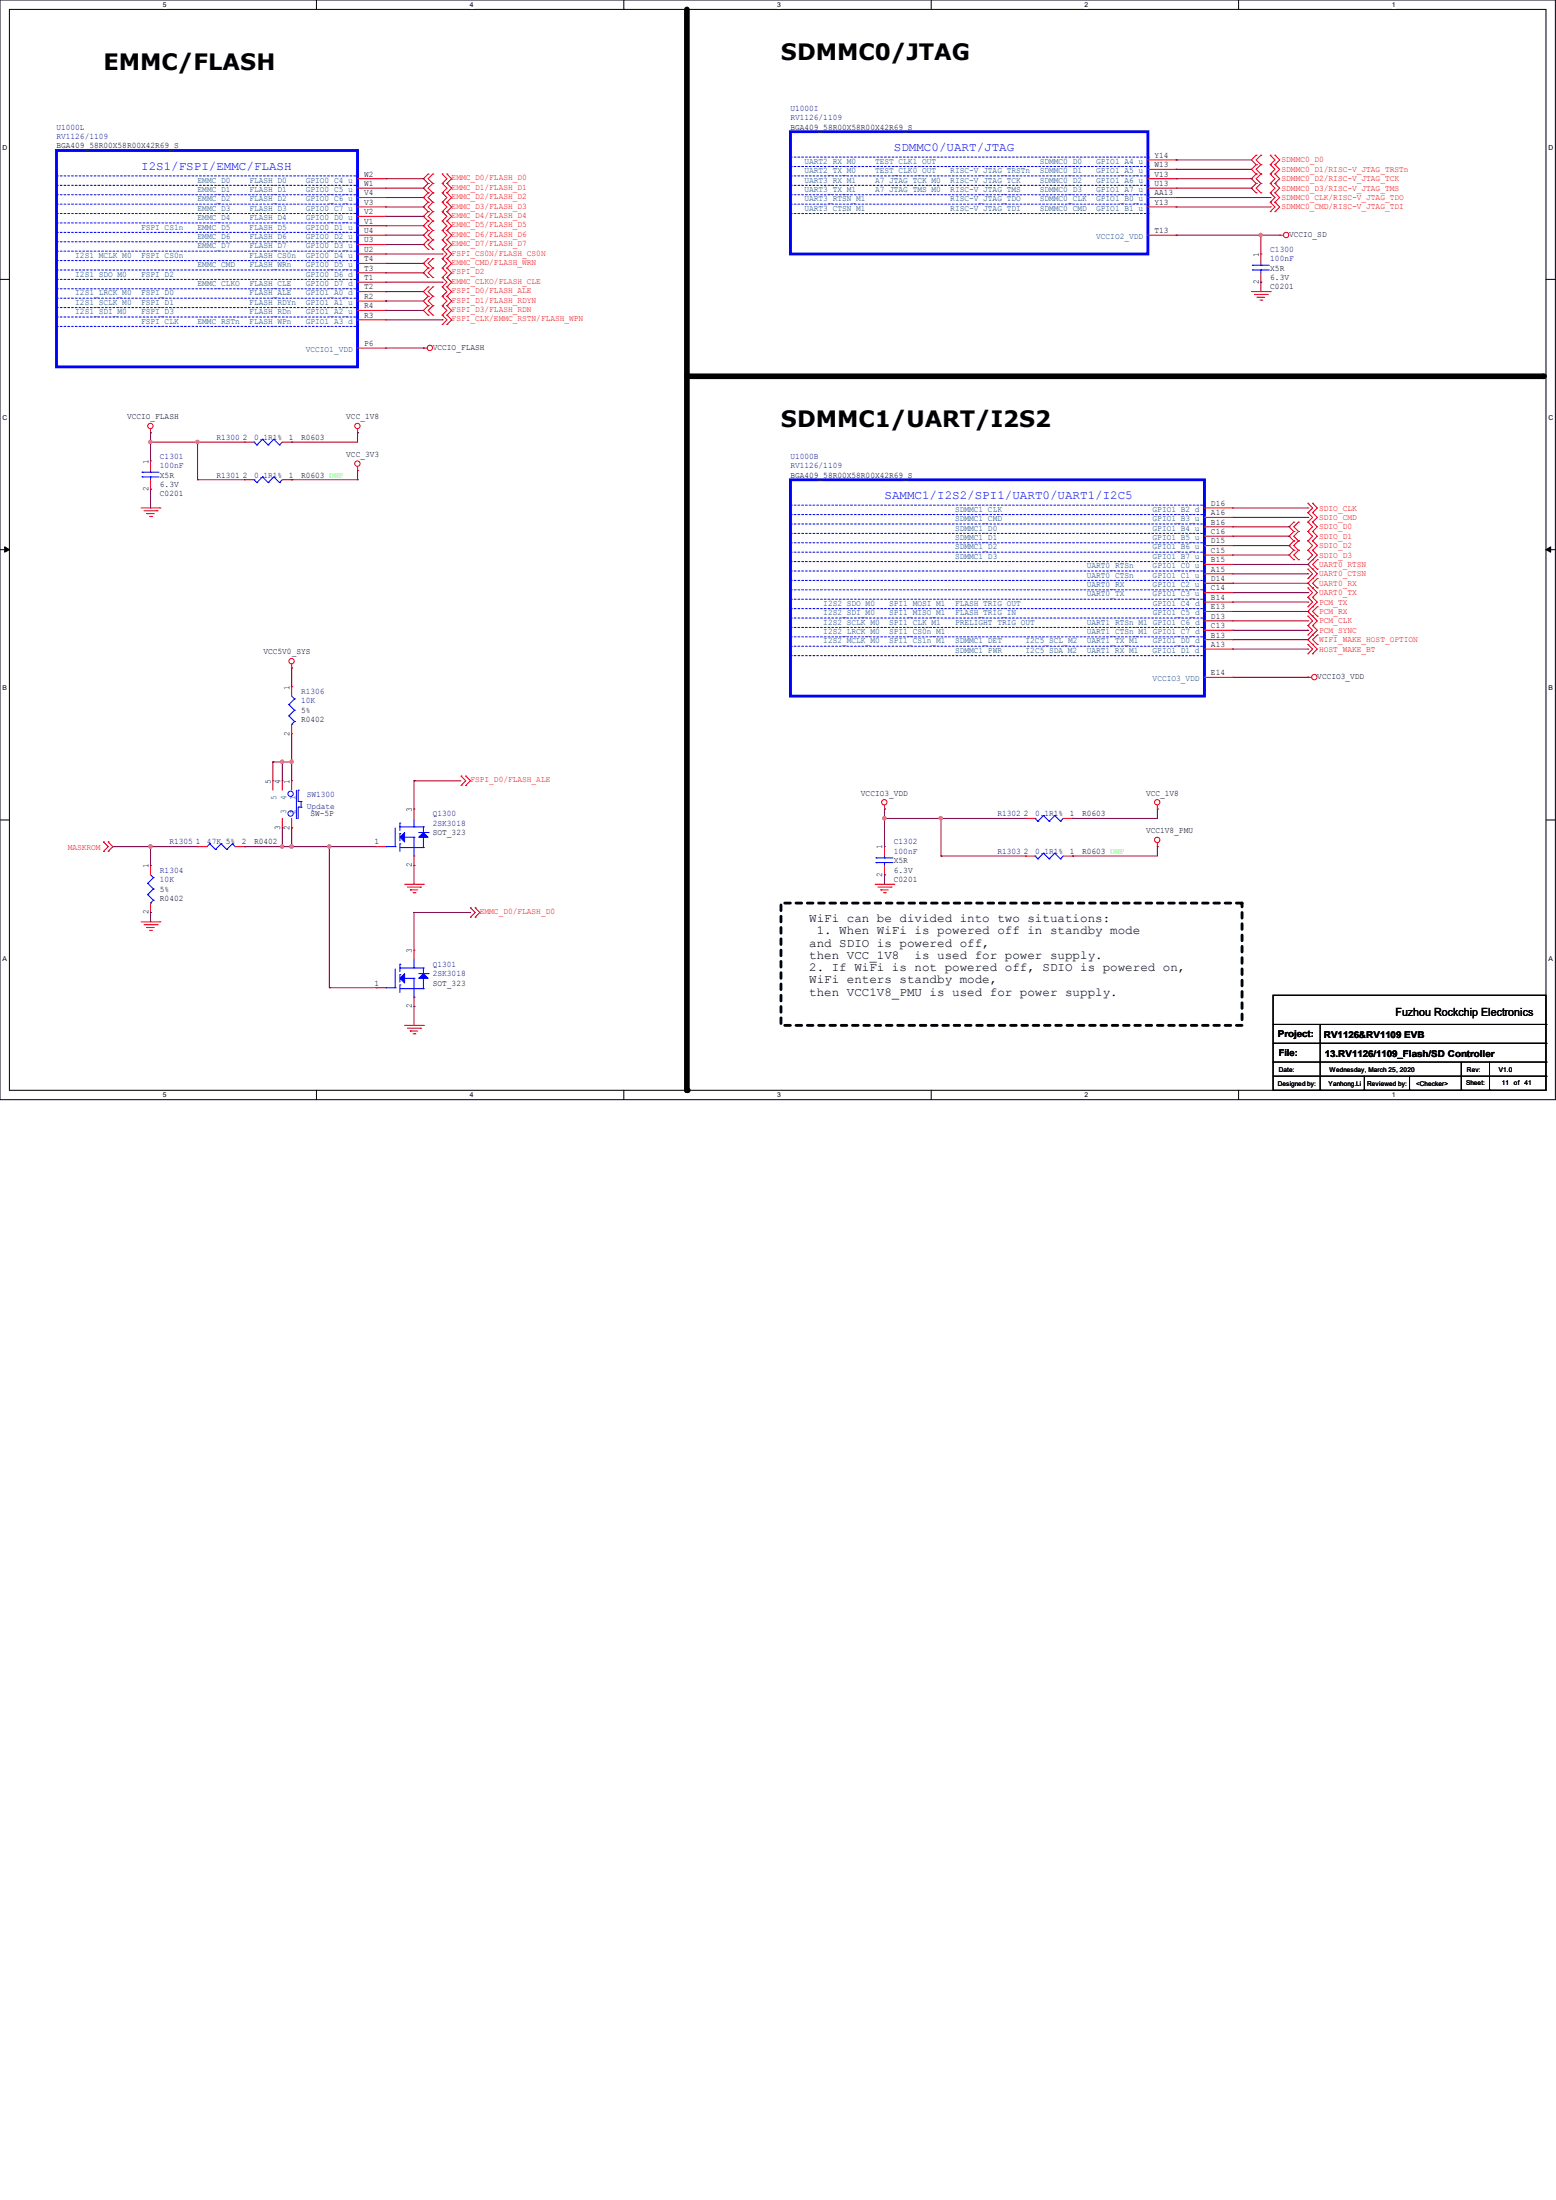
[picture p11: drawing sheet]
<svg xmlns="http://www.w3.org/2000/svg" width="210mm" height="297mm" viewBox="0 0 210 297" stroke-linecap="round" stroke-linejoin="round" font-family="sans-serif">
<path d="M0 0h209.9v148.5h-209.9zM1.3 1.3h207.4v145.9h-207.4z" fill="none" stroke="#000" stroke-width=".13"/>
<g fill="#fff">
<path d="M22 .1h.5v1h-.5z"/>
<path d="M22 147.3h.5v1h-.5z"/>
</g>
<path d="M42.7 0v1.3M42.7 147.2v1.3" fill="none" stroke="#000" stroke-width=".13"/>
<g fill="#fff">
<path d="M63.4 .1h.5v1h-.5z"/>
<path d="M63.4 147.3h.5v1h-.5z"/>
</g>
<path d="M84.2 0v1.3M84.2 147.2v1.3" fill="none" stroke="#000" stroke-width=".13"/>
<g fill="#fff">
<path d="M104.9 .1h.5v1h-.5z"/>
<path d="M104.9 147.3h.5v1h-.5z"/>
</g>
<path d="M125.7 0v1.3M125.7 147.2v1.3" fill="none" stroke="#000" stroke-width=".13"/>
<g fill="#fff">
<path d="M146.4 .1h.5v1h-.5z"/>
<path d="M146.4 147.3h.5v1h-.5z"/>
</g>
<path d="M167.2 0v1.3M167.2 147.2v1.3" fill="none" stroke="#000" stroke-width=".13"/>
<g fill="#fff">
<path d="M187.9 .1h.5v1h-.5z"/>
<path d="M187.9 147.3h.5v1h-.5z"/>
<path d="M.3 19.5h.7v1h-.7z"/>
<path d="M209 19.5h.6v1h-.6z"/>
<path d="M.3 55.9h.7v1h-.7z"/>
<path d="M209 55.9h.6v1h-.6z"/>
</g>
<path d="M0 37.7h1.3M208.7 37.7h1.2" fill="none" stroke="#000" stroke-width=".13"/>
<g fill="#fff">
<path d="M.3 92.4h.6v1h-.6z"/>
<path d="M209 92.4h.6v1h-.6z"/>
</g>
<path d="M0 74.2h1.3M208.7 74.2h1.2" fill="none" stroke="#000" stroke-width=".13"/>
<path d="M.6 73.8l.7 .4-.7 .3zM208.7 74.2l.6-.4v.7z" fill="#000" stroke="#000" stroke-width=".13"/>
<g fill="#fff">
<path d="M.3 128.9h.6v1h-.6z"/>
<path d="M209 128.9h.5v1h-.5z"/>
</g>
<g fill="none" stroke="#000" stroke-width=".13">
<path d="M0 110.7h1.3M208.7 110.7h1.2M171.8 134.4h36.9v12.8h-36.9zM171.8 138.3h36.9M178.2 138.3v8.9M208.7 138.3h.1M171.8 140.8h36.9M171.8 143.4h36.9M171.8 145.3h36.9M178.2 147.2h.1M184.1 147.2h.1M184.1 145.3v1.9"/>
<path d="M190.2 147.2h.1M190.2 145.3v1.9M197.2 147.2h.1M197.2 143.4v3.8M201 147.2h.1M201 143.4v3.8M208.7 140.8h.1M208.7 143.4h.1M208.7 145.3h.1"/>
</g>
<path d="M92.7 1.3v145.9M92.7 50.8h115.6" fill="none" stroke="#000" stroke-width=".76"/>
<g fill="#000">
<circle cx="208.3" cy="50.8" r=".38"/>
<circle cx="92.7" cy="147.2" r=".38"/>
</g>
<path d="M105.4 121.9h62.2v16.5h-62.2z" fill="none" stroke="#000" stroke-width=".38" stroke-dasharray=".8"/>
<g fill="none" stroke="#f00" stroke-width=".13">
<path d="M48.3 39.4h3.8M48.3 31.7h3.8M48.3 38.1h3.8M48.3 36.8h3.8M48.3 35.6h3.8M48.3 34.3h3.8M48.3 33h3.8M48.3 30.5h3.8M48.3 29.2h3.8M48.3 27.9h3.8M48.3 26.7h3.8M48.3 25.4h3.8"/>
<path d="M48.3 24.1h3.8M52.1 39.4h.1M52.1 38.1h.1M52.1 36.8h.1M52.1 35.6h.1M52.1 34.3h.1M52.1 33h.1M52.1 31.7h.1M52.1 30.5h.1M52.1 29.2h.1M52.1 27.9h.1M52.1 26.7h.1"/>
<path d="M52.1 25.4h.1M52.1 24.1h.1M57.8 23.5h.1M57.8 24.8h.1M57.8 26h.1M57.8 27.3h.1M57.8 28.6h.1M57.8 29.8h.1M57.8 31.1h.1M57.8 32.4h.1M57.8 33.7h.1M57.8 34.9h.1"/>
<path d="M57.8 36.2h.1M57.8 37.5h.1M57.8 38.7h.1M57.8 23.5l-.7 .6 .7 .7M57.8 27.3l-.7 .6 .7 .7M57.8 24.8l-.7 .6 .7 .6M57.8 28.6l-.7 .6 .7 .6M57.8 26l-.7 .7 .7 .6M57.8 29.8l-.7 .7 .7 .6M57.8 31.1l-.7 .6 .7 .7M57.8 32.4l-.7 .6 .7 .7M57.8 34.9l-.7 .7 .7 .6"/>
<path d="M57.8 36.2l-.7 .6 .7 .7M57.8 38.7l-.7 .7 .7 .6M58.4 24.8h.1M58.4 23.5h.1M58.4 26h.1M58.4 27.3h.1M58.4 28.6h.1M58.4 29.8h.1M58.4 31.1h.1M58.4 32.4h.1M58.4 33.7h.1M58.4 36.2h.1"/>
<path d="M58.4 34.9h.1M58.4 37.5h.1M58.4 38.7h.1M58.4 23.5l-.6 .6 .6 .7M58.4 26l-.6 .7 .6 .6M58.4 24.8l-.6 .6 .6 .6M58.4 27.3l-.6 .6 .6 .7M58.4 28.6l-.6 .6 .6 .6M58.4 29.8l-.6 .7 .6 .6M58.4 31.1l-.6 .6 .6 .7M58.4 32.4l-.6 .6 .6 .7M58.4 34.9l-.6 .7 .6 .6"/>
<path d="M58.4 36.2l-.6 .6 .6 .7M58.4 38.7l-.6 .7 .6 .6M59.7 24.8h.1M59.7 23.5h.1M59.7 26h.1M59.7 27.3h.1M59.7 28.6h.1M59.7 29.8h.1M59.7 31.1h.1M59.7 32.4h.1M59.7 33.7h.1M59.7 34.9h.1"/>
<path d="M59.7 36.2h.1M59.7 37.5h.1M59.7 38.7h.1M59.7 26l.6 .7-.6 .6M59.7 23.5l.6 .6-.6 .7M59.7 27.3l.6 .6-.6 .7M59.7 24.8l.6 .6-.6 .6M59.7 29.8l.6 .7-.6 .6M59.7 31.1l.6 .6-.6 .7M59.7 28.6l.6 .6-.6 .6M59.7 33.7l.6 .6-.6 .6M59.7 34.9l.6 .7-.6 .6"/>
<path d="M59.7 32.4l.6 .6-.6 .7M59.7 37.5l.6 .6-.6 .6M59.7 38.7l.6 .7-.6 .6M59.7 36.2l.6 .6-.6 .7M60.3 24.8h.1M60.3 23.5h.1M60.3 26h.1M60.3 27.3h.1M60.3 28.6h.1M60.3 29.8h.1M60.3 31.1h.1M60.3 32.4h.1"/>
<path d="M60.3 33.7h.1M60.3 34.9h.1M60.3 36.2h.1M60.3 37.5h.1M60.3 38.7h.1M60.3 23.5l.7 .6-.7 .7M60.3 28.6l.7 .6-.7 .6M60.3 24.8l.7 .6-.7 .6M60.3 29.8l.7 .7-.7 .6M60.3 26l.7 .7-.7 .6M60.3 27.3l.7 .6-.7 .7M60.3 32.4l.7 .6-.7 .7"/>
<path d="M60.3 33.7l.7 .6-.7 .6M60.3 31.1l.7 .6-.7 .7M60.3 36.2l.7 .6-.7 .7M60.3 38.7l.7 .7-.7 .6M60.3 34.9l.7 .7-.7 .6M60.3 37.5l.7 .6-.7 .6M154.9 31.7h3.8M154.9 27.9h3.8M154.9 26.7h3.8M154.9 25.4h3.8M154.9 24.1h3.8M154.9 21.6h3.8"/>
<path d="M154.9 22.9h3.8M158.7 21.6h.1M158.7 22.9h.1M158.7 24.1h.1M158.7 25.4h.1M158.7 26.7h.1M158.7 27.9h.1M158.7 31.7h.1M168.9 39.4h2.5M169.3 39.8h1.8M169.5 23.5h.1M169.5 24.8h.1"/>
<path d="M169.5 26h.1M169.5 21h.1M169.5 22.2h.1M169.5 22.2l-.6 .7 .6 .6M169.5 23.5l-.6 .6 .6 .7M169.5 24.8l-.6 .6 .6 .6M169.5 21l-.6 .6 .6 .6M170.2 24.8h.1M170.2 23.5h.1M170.2 26h.1M170.2 22.2h.1M170.2 21h.1"/>
<path d="M170.2 34.3h.1M170.2 38.1h.1M170.2 24.8l-.7 .6 .7 .6M170.2 23.5l-.7 .6 .7 .7M170.2 21l-.7 .6 .7 .6M170.2 22.2l-.7 .7 .7 .6M170.2 34.3v1.3M170.2 36.8v1.3M171.1 39.8h.1M171.4 39.4h.1M171.4 27.3h.1M171.4 26h.1"/>
<path d="M171.4 28.6h.1M171.4 24.8h.1M171.4 23.5h.1M171.4 22.2h.1M171.4 21h.1M171.4 26l.7 .7-.7 .6M171.4 27.3l.7 .6-.7 .7M171.4 21l.7 .6-.7 .6M171.4 23.5l.7 .6-.7 .7M171.4 22.2l.7 .7-.7 .6M171.4 24.8l.7 .6-.7 .6M172.1 27.3h.1"/>
<path d="M172.1 26h.1M172.1 28.6h.1M172.1 24.8h.1M172.1 23.5h.1M172.1 22.2h.1M172.1 21h.1M172.1 26l.6 .7-.6 .6M172.1 27.3l.6 .6-.6 .7M172.1 23.5l.6 .6-.6 .7M172.1 24.8l.6 .6-.6 .6M172.1 21l.6 .6-.6 .6M172.1 22.2l.6 .7-.6 .6"/>
<path d="M172.7 31.7h.1M172.7 31.7h.5M20.3 58.4h.1M20.3 57.9v.5M33 59.7h.1M33 59.7h1.3M38.1 59.7h1.3M39.4 59.7h.1M48.3 58.4h.1M48.3 57.9v.5M48.3 47h3.8M48.3 43.2h3.8"/>
<path d="M48.3 41.9h3.8M48.3 40.6h3.8M52.1 43.2h.1M52.1 41.9h.1M52.1 40.6h.1M52.1 47h.1M57.1 47h.1M57.1 47h.6M57.8 40h.1M57.8 41.3h.1M57.8 42.5h.1M57.8 40l-.7 .6 .7 .7"/>
<path d="M57.8 41.3l-.7 .6 .7 .6M58.4 40h.1M58.4 41.3h.1M58.4 42.5h.1M58.4 40l-.6 .6 .6 .7M58.4 41.3l-.6 .6 .6 .6M59.7 40h.1M59.7 41.3h.1M59.7 42.5h.1M59.7 43.8h.1M59.7 41.3l.6 .6-.6 .6M59.7 42.5l.6 .7-.6 .6"/>
<path d="M59.7 40l.6 .6-.6 .7M60.3 40h.1M60.3 41.3h.1M60.3 42.5h.1M60.3 43.8h.1M60.3 40l.7 .6-.7 .7M60.3 42.5l.7 .7-.7 .6M60.3 41.3l.7 .6-.7 .6M169.7 40.1h.1M169.7 40.1h1M170.1 40.5h.2M170.3 40.5h.1"/>
<path d="M19 68.6h2.6M19.4 69h1.8M19.8 69.3h.1M19.8 69.3h1M20.2 69.7h.2M20.3 62.2h.1M20.3 66h.1M20.3 62.2v1.3M20.3 64.8v1.2M20.4 69.7h.1M21.2 69h.1M21.6 68.6h.1"/>
<path d="M33 64.8h.1M33 64.8h1.3M38.1 64.8h1.3M39.4 64.8h.1M48.3 63.5h.1M48.3 63v.5M162.6 68.6h3.8M162.6 78.7h3.8M162.6 77.5h3.8M162.6 76.2h3.8M162.6 74.9h3.8M162.6 73.7h3.8"/>
<path d="M162.6 72.4h3.8M162.6 71.1h3.8M162.6 69.8h3.8M166.4 78.7h.1M166.4 77.5h.1M166.4 76.2h.1M166.4 74.9h.1M166.4 73.7h.1M166.4 72.4h.1M166.4 71.1h.1M166.4 69.8h.1M166.4 68.6h.1"/>
<path d="M174.6 74.3h.1M174.6 75.6h.1M174.6 73h.1M174.6 71.8h.1M174.6 70.5h.1M174.6 74.3l-.6 .6 .6 .7M174.6 73l-.6 .7 .6 .6M174.6 71.8l-.6 .6 .6 .6M174.6 70.5l-.6 .6 .6 .7M175.3 75.6h.1M175.3 74.3h.1M175.3 73h.1"/>
<path d="M175.3 71.8h.1M175.3 70.5h.1M175.3 74.3l-.7 .6 .7 .7M175.3 71.8l-.7 .6 .7 .6M175.3 73l-.7 .7 .7 .6M175.3 70.5l-.7 .6 .7 .7M176.5 75.6h.1M176.5 74.3h.1M176.5 73h.1M176.5 71.8h.1M176.5 70.5h.1M176.5 69.2h.1"/>
<path d="M176.5 67.9h.1M176.5 79.4h.1M176.5 78.1h.1M176.5 76.8h.1M176.5 76.8l.7 .7-.7 .6M176.5 71.8l.7 .6-.7 .6M176.5 74.3l.7 .6-.7 .7M176.5 70.5l.7 .6-.7 .7M176.5 73l.7 .7-.7 .6M176.5 69.2l.7 .6-.7 .7M176.5 67.9l.7 .7-.7 .6M176.5 79.4l.7 .6-.7 .6"/>
<path d="M177.2 75.6h.1M177.2 74.3h.1M177.2 73h.1M177.2 71.8h.1M177.2 70.5h.1M177.2 69.2h.1M177.2 67.9h.1M177.2 79.4h.1M177.2 78.1h.1M177.2 76.8h.1M177.2 70.5l.6 .6-.6 .7M177.2 74.3l.6 .6-1.3 1.3 1.3 1.3-1.3 1.2 1.3 1.3-.6 .6"/>
<path d="M177.2 69.2l.6 .6-.6 .7M177.2 73l.6 .7-.6 .6M177.2 71.8l.6 .6-.6 .6M177.2 67.9l.6 .7-.6 .6M177.8 79.4h.1M177.8 78.1h.1M177.8 76.8h.1M177.8 75.6h.1M177.8 78.1l-.6 .6 .6 .7M177.8 75.6l-.6 .6 .6 .6M39.4 90.2h.1M39.4 92.7h.1"/>
<path d="M39.4 99.1h.1M39.4 89.7v.5M39.4 92.7v1.3M39.4 97.8v1.3M162.6 91.4h3.8M162.6 87.6h3.8M162.6 86.4h3.8M162.6 85.1h3.8M162.6 83.8h3.8M162.6 82.5h3.8M162.6 81.3h3.8M162.6 80h3.8"/>
<path d="M166.4 87.6h.1M166.4 86.4h.1M166.4 85.1h.1M166.4 83.8h.1M166.4 82.5h.1M166.4 81.3h.1M166.4 80h.1M166.4 91.4h.1M176.5 91.4h.1M176.5 80.6h.1M176.5 88.3h.1M176.5 87h.1"/>
<path d="M176.5 85.7h.1M176.5 84.5h.1M176.5 81.9h.1M176.5 83.2h.1M176.5 91.4h.5M176.5 87l.7 .6-.7 .7M176.5 84.5l.7 .6-.7 .6M176.5 80.6l.7 .7-.7 .6M176.5 83.2l.7 .6-.7 .7M177.2 80.6h.1M177.2 88.3h.1M177.2 87h.1"/>
<path d="M177.2 85.7h.1M177.2 84.5h.1M177.2 81.9h.1M177.2 83.2h.1M177.2 84.5l.6 .6-1.3 1.3 1.3 1.2-.6 .7M177.2 80.6l.6 .7-1.3 1.2 1.3 1.3-.6 .7M177.8 87h.1M177.8 85.7h.1M177.8 83.2h.1M177.8 81.9h.1M177.8 85.7l-.6 .7 .6 .6M177.8 81.9l-.6 .6 .6 .7"/>
<path d="M14 114.9h.1M14 113.7h.1M14 113.7l.6 .6-.6 .6M14.6 113.7h.1M14.6 114.9h.1M14.6 113.7l.6 .6-.6 .6M20.3 116.8h.1M20.3 116.8v1.3M26.7 114.3h.1M26.7 114.3h1.2M31.7 114.3h1.3M33 114.3h.1"/>
<path d="M36.8 105.4h.1M36.8 105.4v1.3M38.1 105.4h.1M38.1 111.8h.1M38.1 105.4v1.3M38.1 110.5v1.3M39.4 105.4h.1M39.4 111.8h.1M39.4 105.4v1.3M39.4 110.5v1.3M50.8 114.3h.1M50.8 114.3h1.3"/>
<path d="M54.6 119.4h2.5M55 119.8h1.8M55.9 109.2h.1M55.9 116.8h.1M55.9 109.2v1.3M55.9 115.6v1.2M56.8 119.8h.1M57.1 119.4h.1M62.2 106h.1M62.2 104.8h.1M62.2 104.8l.7 .6-.7 .6M62.9 106h.1"/>
<path d="M62.9 104.8h.1M62.9 104.8l.6 .6-.6 .6M118.1 119.4h2.5M118.5 119.8h1.8M119.4 109.2h.1M119.4 114.3h.1M119.4 118.1h.1M119.4 108.7v.5M119.4 114.3v1.3M119.4 116.8v1.3M120.3 119.8h.1M120.6 119.4h.1"/>
<path d="M138.4 115.6h.1M138.4 110.5h.1M138.4 115.6h1.3M138.4 110.5h1.3M143.5 115.6h1.3M143.5 110.5h1.3M144.8 115.6h.1M144.8 110.5h.1M156.2 114.3h.1M156.2 109.2h.1M156.2 108.7v.5M156.2 113.8v.5"/>
<path d="M19 124.5h2.6M19.4 124.8h1.8M19.8 125.2h.1M19.8 125.2h1M20.2 125.6h.2M20.3 123.2h.1M20.3 121.9v1.3M20.4 125.6h.1M21.2 124.8h.1M21.6 124.5h.1M50.8 133.3h.1M50.8 133.3h1.3"/>
<path d="M54.6 138.4h2.5M55 138.8h1.8M55.4 120.1h.1M55.4 139.2h.1M55.4 120.1h1M55.4 139.2h1M55.8 120.5h.2M55.8 139.6h.2M55.9 128.3h.1M55.9 135.9h.1M55.9 128.3v1.2M55.9 134.6v1.3"/>
<path d="M56 120.5h.1M56 139.6h.1M56.8 138.8h.1M57.1 138.4h.1M63.5 123.8h.1M63.5 122.6h.1M63.5 122.6l.6 .6-.6 .6M64.1 123.8h.1M64.1 122.6h.1M64.1 122.6l.7 .6-.7 .6M118.9 120.1h.1M118.9 120.1h1"/>
<path d="M119.3 120.5h.2M119.5 120.5h.1"/>
<circle cx="173.6" cy="31.7" r=".36"/>
<circle cx="20.3" cy="57.5" r=".36"/>
<circle cx="48.2" cy="57.5" r=".36"/>
<circle cx="58" cy="47" r=".36"/>
<circle cx="48.2" cy="62.6" r=".36"/>
<circle cx="39.3" cy="89.3" r=".36"/>
<circle cx="177.4" cy="91.4" r=".36"/>
<circle cx="119.4" cy="108.3" r=".36"/>
<circle cx="156.2" cy="113.4" r=".36"/>
<circle cx="156.2" cy="108.3" r=".36"/>
</g>
<g fill="none" stroke="#00f" stroke-width=".13">
<path d="M169 36.4h.1M169 35.8h.1M169 36.4h2.3M169 35.8h2.3M170.2 35.8h.1M170.2 36.4h.1M170.2 35.6v.2M170.2 36.4v.4M34.3 59.7h.1M34.3 59.7l.4 .4M35.4 59.3h.1M35.4 59.3l.8 .8"/>
<path d="M35.4 59.3l-.7 .8M37 59.3h.1M37 59.3l.7 .8M37 59.3l-.8 .8M38.1 59.7l-.4 .4M19.2 64.4h.1M19.2 63.8h.1M19.2 64.4h2.3M19.2 63.8h2.3M20.3 63.8h.1M20.3 64.4h.1M20.3 63.5v.3"/>
<path d="M20.3 64.4v.4M34.3 64.8h.1M34.3 64.8l.4 .4M34.7 60.1h.1M34.7 65.2h.1M35.4 64.4h.1M35.4 64.4l.8 .8M35.4 64.4l-.7 .8M36.2 60.1h.1M36.2 65.2h.1M37 64.4h.1M37 64.4l.7 .8"/>
<path d="M37 64.4l-.8 .8M37.7 60.1h.1M37.7 65.2h.1M38.1 64.8l-.4 .4M39 95.1h.1M39 96.6h.1M39 95.1l.8 .8M39 96.6l.8 .8M39.4 97.8h.1M39.4 94l.4 .4M39.8 94.4h.1M39.8 95.9h.1"/>
<path d="M39.8 97.4h.1M39.8 94.4l-.8 .7M39.8 95.9l-.8 .7M39.8 97.4l-.4 .4M19.9 119.3h.1M19.9 119.3l.8 .7M20.3 118.1l.4 .4M20.7 118.5h.1M20.7 118.5l-.8 .8M28.3 113.9h.1M28.3 113.9l-.4 .4M28.3 113.9l.8 .8"/>
<path d="M29.1 114.7h.1M29.8 113.9h.1M29.8 113.9l-.7 .8M29.8 113.9l.8 .8M30.6 114.7h.1M31.4 113.9h.1M31.4 113.9l-.8 .8M31.4 113.9l.3 .4M31.7 114.3h.1M40 110.5h.1M40 106.7v3.8M40.3 108.2h.1"/>
<path d="M40.3 106.7h.1M40.3 109h.1M40.3 109h.3M40.3 108.2h.3M40.3 106.7v1.5M40.3 109v1.5M40.6 109h.1M40.6 108.2h.1M40.6 108.2v.8M52.1 114.3h.1M52.1 114.3h1.2M53.3 114.3h.1"/>
<path d="M53.3 111.8v2.5M54 113.9h.1M54 112.5h.1M54 111.1h.1M54 111.6h.1M54 111.1v1M54 112.5v1M54 113.9v1M54 114.4h3.1M54 111.6h3.1M54.6 113h1.3M55.9 111.6h.1"/>
<path d="M55.9 113h.1M55.9 115.6h.1M55.9 110.5v1.1M55.9 113v2.6M56.5 112.4h1.3M57.1 114.4h.1M57.1 113h.1M57.1 111.6h.1M57.1 111.6v.8M57.1 113v1.4M57.8 112.4h.1M118.2 116.5h.1"/>
<path d="M118.2 115.8h.1M118.2 116.5h2.3M118.2 115.8h2.3M119.4 115.8h.1M119.4 116.5h.1M119.4 115.6v.2M119.4 116.5v.3M139.7 115.6h.1M139.7 110.5h.1M139.7 115.6l.4 .4M139.7 110.5l.4 .4M140.1 116h.1"/>
<path d="M140.1 110.9h.1M140.8 115.2h.1M140.8 110.1h.1M140.8 115.2l.8 .8M140.8 115.2l-.7 .8M140.8 110.1l.8 .8M140.8 110.1l-.7 .8M141.6 116h.1M141.6 110.9h.1M142.4 115.2h.1M142.4 110.1h.1M142.4 115.2l.7 .8"/>
<path d="M142.4 115.2l-.8 .8M142.4 110.1l.7 .8M142.4 110.1l-.8 .8M143.1 116h.1M143.1 110.9h.1M143.5 115.6l-.4 .4M143.5 110.5l-.4 .4M19.9 120.8h.1M19.9 120.8l.8 .7M20.3 121.9h.1M20.7 120h.1M20.7 121.5h.1"/>
<path d="M20.7 120l-.8 .8M20.7 121.5l-.4 .4M52.1 133.3h.1M52.1 133.3h1.2M53.3 133.3h.1M53.3 130.8v2.5M54 133h.1M54 131.6h.1M54 130.2h.1M54 130.7h.1M54 130.2v1M54 131.6v1"/>
<path d="M54 133v1M54 133.5h3.1M54 130.7h3.1M54.6 132.1h1.3M55.9 130.7h.1M55.9 132.1h.1M55.9 134.6h.1M55.9 129.5v1.2M55.9 132.1v2.5M56.5 131.4h1.3M57.1 133.5h.1M57.1 132.1h.1"/>
<path d="M57.1 130.7h.1M57.1 130.7v.7M57.1 132.1v1.4M57.8 131.4h.1"/>
<circle cx="39.2" cy="107.2" r=".36"/>
<circle cx="39.2" cy="109.8" r=".36"/>
</g>
<path d="M106.7 17.8h48.2v16.5h-48.2zM7.6 20.3h40.7v29.2h-40.7zM106.7 64.8h55.9v29.2h-55.9z" fill="none" stroke="#00f" stroke-width=".38"/>
<g fill="none" stroke="#00f" stroke-width=".13" stroke-dasharray=".3">
<path d="M7.6 30.1h40.7M7.6 31.4h40.7M7.6 32.6h40.7M7.6 33.9h40.7M7.6 35.2h40.7M7.6 36.4h40.7M7.6 37.7h40.7M7.6 39h40.7M7.6 23.7h40.7M7.6 25h40.7M7.6 26.3h40.7M7.6 27.6h40.7"/>
<path d="M7.6 28.8h40.7M48.3 30.1h.1M48.3 31.4h.1M48.3 32.6h.1M48.3 33.9h.1M48.3 35.2h.1M48.3 36.4h.1M48.3 37.7h.1M48.3 39h.1M48.3 23.7h.1M48.3 25h.1M48.3 26.3h.1"/>
<path d="M48.3 27.6h.1M48.3 28.8h.1M106.7 28.8h48.2M106.7 27.6h48.2M106.7 26.3h48.2M106.7 25h48.2M106.7 23.7h48.2M106.7 22.5h48.2M106.7 21.2h48.2M154.9 28.8h.1M154.9 27.6h.1M154.9 26.3h.1"/>
<path d="M154.9 25h.1M154.9 23.7h.1M154.9 22.5h.1M154.9 21.2h.1M7.6 40.3h40.7M7.6 41.5h40.7M7.6 42.8h40.7M7.6 44.1h40.7M48.3 40.3h.1M48.3 41.5h.1M48.3 42.8h.1M48.3 44.1h.1"/>
<path d="M106.7 68.2h55.9M106.7 69.5h55.9M106.7 70.7h55.9M106.7 72h55.9M106.7 73.3h55.9M106.7 74.5h55.9M106.7 75.8h55.9M106.7 77.1h55.9M106.7 78.4h55.9M106.7 79.6h55.9M162.6 68.2h.1M162.6 69.5h.1"/>
<path d="M162.6 70.7h.1M162.6 72h.1M162.6 73.3h.1M162.6 74.5h.1M162.6 75.8h.1M162.6 77.1h.1M162.6 78.4h.1M162.6 79.6h.1M106.7 80.9h55.9M106.7 82.2h55.9M106.7 83.4h55.9M106.7 84.7h55.9"/>
<path d="M106.7 86h55.9M106.7 87.2h55.9M106.7 88.5h55.9M162.6 80.9h.1M162.6 82.2h.1M162.6 83.4h.1M162.6 84.7h.1M162.6 86h.1M162.6 87.2h.1M162.6 88.5h.1"/>
</g>
<g fill="#00f" stroke="#00f" stroke-width=".13">
<path d="M54.6 112.4v1.3l-.6-.7z"/>
<path d="M57.1 112.4l.7 .6h-1.3z"/>
<path d="M54.6 131.4v1.3l-.6-.6z"/>
<path d="M57.1 131.4l.7 .7h-1.3z"/>
</g>
<g fill="none" stroke="#800040" stroke-width=".13">
<path d="M52.1 39.4h.1M52.1 24.1h5M52.1 25.4h5M52.1 26.7h5M52.1 27.9h5M52.1 29.2h5M52.1 30.5h5M52.1 31.7h5M52.1 33h5M52.1 34.3h7.6M52.1 35.6h5M52.1 36.8h5"/>
<path d="M52.1 38.1h7.6M52.1 39.4h5M57.1 24.1h.1M57.1 25.4h.1M57.1 26.7h.1M57.1 27.9h.1M57.1 29.2h.1M57.1 30.5h.1M57.1 31.7h.1M57.1 33h.1M57.1 35.6h.1M57.1 36.8h.1"/>
<path d="M59.7 34.3h.1M59.7 38.1h.1M158.7 21.6h.1M158.7 22.9h.1M158.7 31.7h.1M158.7 24.1h10.2M158.7 25.4h10.2M158.7 26.7h12.7M158.7 27.9h12.7M158.7 31.7h14M158.7 21.6h10.2M158.7 22.9h10.2"/>
<path d="M168.9 24.1h.1M168.9 25.4h.1M170.2 31.7h.1M170.2 38.1h.1M170.2 31.7v2.6M170.2 38.1v1.3M171.4 27.9h.1M171.4 26.7h.1M20.3 59.7h.1M20.3 58.4h.1M20.3 58.4v3.8M20.3 59.7h12.7"/>
<path d="M26.7 59.7h.1M26.7 59.7v5.1M39.4 59.7h.1M48.3 58.4h.1M48.3 58.4v1.3h-8.9M52.1 40.6h.1M52.1 41.9h.1M52.1 47h5M52.1 40.6h5M52.1 41.9h5M52.1 43.2h7.6M57.1 47h.1"/>
<path d="M59.7 43.2h.1M20.3 66h.1M20.3 66v2.6M26.7 64.8h.1M26.7 64.8h6.3M39.4 64.8h.1M39.4 64.8h8.9M48.3 64.8h.1M48.3 63.5v1.3M166.4 73.7h7.6M166.4 74.9h7.6M166.4 68.6h10.1"/>
<path d="M166.4 69.8h10.1M166.4 71.1h7.6M166.4 72.4h7.6M166.4 78.7h10.1M166.4 76.2h10.1M166.4 77.5h10.1M174 73.7h.1M174 74.9h.1M174 71.1h.1M174 72.4h.1M176.5 68.6h.1M176.5 69.8h.1"/>
<path d="M176.5 78.7h.1M176.5 76.2h.1M176.5 77.5h.1M39.4 90.2h.1M39.4 90.2v2.5M39.4 99.1v6.3M166.4 80h10.1M166.4 86.4h10.1M166.4 85.1h10.1M166.4 82.5h10.1M166.4 83.8h10.1M166.4 81.3h10.1"/>
<path d="M166.4 87.6h10.1M166.4 91.4h10.1M176.5 80h.1M176.5 86.4h.1M176.5 85.1h.1M176.5 82.5h.1M176.5 83.8h.1M176.5 81.3h.1M176.5 87.6h.1M176.5 91.4h.1M15.2 114.3h.1M15.2 114.3h11.5"/>
<path d="M20.3 114.3h.1M20.3 114.3v2.5M33 114.3h.1M33 114.3h17.8M36.8 102.9h.1M36.8 102.9h2.6M36.8 102.9v2.5M38.1 111.8h.1M38.1 102.9h.1M38.1 114.3h.1M38.1 102.9v2.5M38.1 111.8v2.5"/>
<path d="M39.4 111.8h.1M39.4 102.9h.1M39.4 114.3h.1M39.4 111.8v2.5M44.4 114.3h.1M44.4 114.3v19M55.9 116.8h.1M55.9 105.4h.1M55.9 105.4v3.8M55.9 116.8v2.6M55.9 105.4h6.3M119.4 110.5h.1"/>
<path d="M119.4 118.1h.1M119.4 109.2h.1M119.4 110.5h19M119.4 109.2v5.1M119.4 118.1v1.3M127 115.6h.1M127 110.5h.1M127 115.6h11.4M127 110.5v5.1M144.8 115.6h.1M144.8 110.5h.1M156.2 109.2h.1"/>
<path d="M156.2 114.3h.1M156.2 114.3v1.3h-11.4M156.2 109.2v1.3h-11.4M20.3 123.2h.1M20.3 123.2v1.3M44.4 133.3h.1M44.4 133.3h6.4M55.9 123.2h.1M55.9 135.9h.1M55.9 123.2h7.6M55.9 123.2v5.1M55.9 135.9v2.5"/>
</g>
<g fill="#f0f" stroke="#f0f" stroke-width=".13">
<circle cx="20.3" cy="59.7" r=".23"/>
<circle cx="26.6" cy="59.7" r=".23"/>
<circle cx="119.4" cy="110.5" r=".23"/>
<circle cx="38.1" cy="114.3" r=".23"/>
<circle cx="39.3" cy="114.3" r=".23"/>
<circle cx="38.1" cy="102.8" r=".23"/>
<circle cx="39.3" cy="102.8" r=".23"/>
<circle cx="44.4" cy="114.3" r=".23"/>
<circle cx="20.3" cy="114.3" r=".23"/>
<circle cx="127" cy="110.5" r=".23"/>
<circle cx="170.2" cy="31.7" r=".23"/>
</g>
<g font-size="3">
<text x="14" y="9.4">EMMC/FLASH</text>
<text x="105.4" y="8.1">SDMMC0/JTAG</text>
<text x="105.4" y="57.7">SDMMC1/UART/I2S2</text>
</g>
<g font-size="1.7" fill="#00f">
<text x="19.1" y="22.9">I2S1/FSPI/EMMC/FLASH</text>
<text x="120.6" y="20.4">SDMMC0/UART/JTAG</text>
<text x="119.4" y="67.4">SAMMC1/I2S2/SPI1/UART0/UART1/I2C5</text>
</g>
<g font-size="1.7">
<text x="109.2" y="124.5">WiFi can be divided into two situations:</text>
<text x="109.2" y="127.8">and SDIO is powered off,</text>
<text x="109.2" y="129.5">then VCC_1V8</text>
<text x="109.2" y="131.1">2. If WiFi is not powered off, SDIO is powered on,</text>
<text x="110.2" y="126.2">1. When WiFi is powered off in standby mode</text>
<text x="123.4" y="129.5">is used for power supply.</text>
<text x="109.2" y="132.8">WiFi enters standby mode,</text>
<text x="109.2" y="134.4">then VCC1V8_PMU is used for power supply.</text>
</g>
<text font-size="1.5" x="188.3" y="137.2">Fuzhou Rockchip Electronics</text>
<g font-size="1.3">
<text x="172.5" y="140">Project:</text>
<text x="172.6" y="142.5">File:</text>
<text x="178.7" y="140.1">RV1126&amp;RV1109 EVB</text>
<text x="178.8" y="142.7">13.RV1126/1109_Flash/SD Controller</text>
</g>
<g font-size="1.1" fill="#000080">
<text x="7.6" y="17.5">U1000L</text>
<text x="106.7" y="14.9">U1000I</text>
<text x="106.7" y="16.2">RV1126/1109</text>
<text x="7.6" y="18.8">RV1126/1109</text>
<text x="171.4" y="34">C1300</text>
<text x="171.4" y="35.3">100nF</text>
<text x="29.2" y="59.4">R1300</text>
<text x="34.3" y="59.4">0.1R1%</text>
<text x="21.6" y="61.9">C1301</text>
<text x="21.6" y="63.2">100nF</text>
<text x="29.2" y="64.5">R1301</text>
<text x="34.3" y="64.5">0.1R1%</text>
<text x="106.7" y="61.9">U1000B</text>
<text x="106.7" y="63.2">RV1126/1109</text>
<text x="40.6" y="93.7">R1306</text>
<text x="40.6" y="95">10K</text>
<text x="41.4" y="107.7">SW1300</text>
<text x="41.4" y="109.2">Update</text>
<text x="58.4" y="110.2">Q1300</text>
<text x="58.4" y="111.5">2SK3018</text>
<text x="134.6" y="110.2">R1302</text>
<text x="139.7" y="110.2">0.1R1%</text>
<text x="21.6" y="117.8">R1304</text>
<text x="21.6" y="119.1">10K</text>
<text x="22.9" y="114">R1305</text>
<text x="27.9" y="114">47K 5%</text>
<text x="120.6" y="114">C1302</text>
<text x="120.6" y="115.3">100nF</text>
<text x="134.6" y="115.3">R1303</text>
<text x="139.7" y="115.3">0.1R1%</text>
<text x="58.4" y="130.5">Q1301</text>
<text x="58.4" y="131.8">2SK3018</text>
</g>
<g font-size="1.1">
<text x="106.7" y="17.5">BGA409_58R00X58R00X42R69_S</text>
<text x="7.6" y="20">BGA409_58R00X58R00X42R69_S</text>
<text x="49.1" y="23.8">W2</text>
<text x="155.8" y="21.3">Y14</text>
<text x="155.8" y="22.6">W13</text>
<text x="155.8" y="23.8">V13</text>
<text x="49.1" y="28.9">V2</text>
<text x="49.1" y="27.6">V3</text>
<text x="49.1" y="26.4">V4</text>
<text x="49.1" y="25.1">W1</text>
<text x="155.8" y="25.1">U13</text>
<text x="155.8" y="26.4">AA13</text>
<text x="155.8" y="27.6">Y13</text>
<text x="49.1" y="35.3">T4</text>
<text x="49.1" y="34">U2</text>
<text x="49.1" y="32.7">U3</text>
<text x="49.1" y="31.5">U4</text>
<text x="49.1" y="30.2">V1</text>
<text x="155.8" y="31.5">T13</text>
<text x="169.9" y="34.7" transform="rotate(-90 169.9 34.7)">1</text>
<text x="174" y="32">VCCIO_SD</text>
<text x="49.1" y="41.6">R4</text>
<text x="49.1" y="40.3">R2</text>
<text x="49.1" y="39.1">T2</text>
<text x="49.1" y="37.8">T1</text>
<text x="49.1" y="36.5">T3</text>
<text x="169.9" y="38.4" transform="rotate(-90 169.9 38.4)">2</text>
<text x="171.4" y="39.1">C0201</text>
<text x="171.4" y="36.5">X5R</text>
<text x="171.4" y="37.8">6.3V</text>
<text x="49.1" y="42.9">R3</text>
<text x="49.1" y="46.7">P6</text>
<text x="58.4" y="47.2">VCCIO_FLASH</text>
<text x="17.1" y="56.6">VCCIO_FLASH</text>
<text x="32.8" y="59.4">2</text>
<text x="39" y="59.4">1</text>
<text x="40.6" y="59.4">R0603</text>
<text x="46.7" y="56.6">VCC_1V8</text>
<text x="20" y="62.6" transform="rotate(-90 20 62.6)">1</text>
<text x="21.6" y="64.5">X5R</text>
<text x="21.6" y="65.7">6.3V</text>
<text x="32.8" y="64.5">2</text>
<text x="39" y="64.5">1</text>
<text x="40.6" y="64.5">R0603 DNP</text>
<text x="46.7" y="61.7">VCC_3V3</text>
<text x="106.7" y="64.5">BGA409_58R00X58R00X42R69_S</text>
<text x="20" y="66.3" transform="rotate(-90 20 66.3)">2</text>
<text x="21.6" y="67">C0201</text>
<text x="163.4" y="70.8">B16</text>
<text x="163.4" y="69.6">A16</text>
<text x="163.4" y="68.3">D16</text>
<text x="163.4" y="77.2">A15</text>
<text x="163.4" y="75.9">B15</text>
<text x="163.4" y="74.6">C15</text>
<text x="163.4" y="73.4">D15</text>
<text x="163.4" y="72.1">C16</text>
<text x="163.4" y="83.5">D13</text>
<text x="163.4" y="82.3">E13</text>
<text x="163.4" y="81">B14</text>
<text x="163.4" y="79.7">C14</text>
<text x="163.4" y="78.4">D14</text>
<text x="35.6" y="88.4">VCC5V0_SYS</text>
<text x="163.4" y="87.3">A13</text>
<text x="163.4" y="86.1">B13</text>
<text x="163.4" y="84.8">C13</text>
<text x="39.1" y="93.1" transform="rotate(-90 39.1 93.1)">1</text>
<text x="163.4" y="91.1">E14</text>
<text x="177.8" y="91.7">VCCIO3_VDD</text>
<text x="39.1" y="99.3" transform="rotate(-90 39.1 99.3)">2</text>
<text x="40.6" y="97.5">R0402</text>
<text x="40.6" y="96.2">5%</text>
<text x="36.5" y="105.8" transform="rotate(-90 36.5 105.8)">5</text>
<text x="37.8" y="105.8" transform="rotate(-90 37.8 105.8)">4</text>
<text x="39.1" y="105.8" transform="rotate(-90 39.1 105.8)">1</text>
<text x="116.2" y="107.4">VCCIO3_VDD</text>
<text x="154.7" y="107.4">VCC_1V8</text>
<text x="37.8" y="112" transform="rotate(-90 37.8 112)">3</text>
<text x="39.1" y="112" transform="rotate(-90 39.1 112)">2</text>
<text x="41.9" y="110.2">SW-5P</text>
<text x="55.6" y="109.6" transform="rotate(-90 55.6 109.6)">3</text>
<text x="58.4" y="112.7">SOT_323</text>
<text x="138.2" y="110.2">2</text>
<text x="144.4" y="110.2">1</text>
<text x="146" y="110.2">R0603</text>
<text x="154.7" y="112.5">VCC1V8_PMU</text>
<text x="20" y="117.2" transform="rotate(-90 20 117.2)">1</text>
<text x="26.4" y="114">1</text>
<text x="32.6" y="114">2</text>
<text x="34.3" y="114">R0402</text>
<text x="50.5" y="114">1</text>
<text x="55.6" y="117.1" transform="rotate(-90 55.6 117.1)">2</text>
<text x="119.1" y="118.4" transform="rotate(-90 119.1 118.4)">2</text>
<text x="119.1" y="114.7" transform="rotate(-90 119.1 114.7)">1</text>
<text x="120.6" y="119.1">C0201</text>
<text x="120.6" y="116.5">X5R</text>
<text x="120.6" y="117.8">6.3V</text>
<text x="138.2" y="115.3">2</text>
<text x="144.4" y="115.3">1</text>
<text x="146" y="115.3">R0603 DNP</text>
<text x="20" y="123.4" transform="rotate(-90 20 123.4)">2</text>
<text x="21.6" y="121.6">R0402</text>
<text x="21.6" y="120.4">5%</text>
<text x="55.6" y="128.7" transform="rotate(-90 55.6 128.7)">3</text>
<text x="50.5" y="133.1">1</text>
<text x="55.6" y="136.1" transform="rotate(-90 55.6 136.1)">2</text>
<text x="58.4" y="133.1">SOT_323</text>
</g>
<g font-size="1.1" fill="#004080">
<text x="108.6" y="22.1">UART2_RX_M0</text>
<text x="108.6" y="23.4">UART2_TX_M0</text>
<text x="118.1" y="22.1">TEST_CLK1_OUT</text>
<text x="118.1" y="23.4">TEST_CLK0_OUT</text>
<text x="128.3" y="23.4">RISC-V_JTAG_TRSTn</text>
<text x="140.3" y="22.1">SDMMC0_D0</text>
<text x="140.3" y="23.4">SDMMC0_D1</text>
<text x="148" y="22.1">GPIO1_A4_u</text>
<text x="148" y="23.4">GPIO1_A5_u</text>
<text x="26.7" y="29.7">EMMC_D4</text>
<text x="26.7" y="28.4">EMMC_D3</text>
<text x="26.7" y="27.2">EMMC_D2</text>
<text x="26.7" y="25.9">EMMC_D1</text>
<text x="26.7" y="24.6">EMMC_D0</text>
<text x="33.7" y="29.7">FLASH_D4</text>
<text x="33.7" y="28.4">FLASH_D3</text>
<text x="33.7" y="27.2">FLASH_D2</text>
<text x="33.7" y="25.9">FLASH_D1</text>
<text x="33.7" y="24.6">FLASH_D0</text>
<text x="41.3" y="29.7">GPIO0_D0_u</text>
<text x="41.3" y="28.4">GPIO0_C7_u</text>
<text x="41.3" y="27.2">GPIO0_C6_u</text>
<text x="41.3" y="25.9">GPIO0_C5_u</text>
<text x="41.3" y="24.6">GPIO0_C4_u</text>
<text x="108.6" y="24.6">UART3_RX_M1</text>
<text x="108.6" y="25.9">UART3_TX_M1</text>
<text x="108.6" y="27.2">UART3_RTSN_M1</text>
<text x="108.6" y="28.4">UART3_CTSN_M1</text>
<text x="118.1" y="24.6">A7_JTAG_TCK_M0</text>
<text x="118.1" y="25.9">A7_JTAG_TMS_M0</text>
<text x="128.3" y="24.6">RISC-V_JTAG_TCK</text>
<text x="128.3" y="25.9">RISC-V_JTAG_TMS</text>
<text x="128.3" y="27.2">RISC-V_JTAG_TDO</text>
<text x="128.3" y="28.4">RISC-V_JTAG_TDI</text>
<text x="140.3" y="24.6">SDMMC0_D2</text>
<text x="140.3" y="25.9">SDMMC0_D3</text>
<text x="140.3" y="27.2">SDMMC0_CLK</text>
<text x="140.3" y="28.4">SDMMC0_CMD</text>
<text x="148" y="24.6">GPIO1_A6_u</text>
<text x="148" y="25.9">GPIO1_A7_u</text>
<text x="148" y="27.2">GPIO1_B0_u</text>
<text x="148" y="28.4">GPIO1_B1_u</text>
<text x="10.2" y="34.8">I2S1_MCLK_M0</text>
<text x="19" y="34.8">FSPI_CS0n</text>
<text x="19" y="31">FSPI_CS1n</text>
<text x="26.7" y="31">EMMC_D5</text>
<text x="26.7" y="33.5">EMMC_D7</text>
<text x="26.7" y="32.3">EMMC_D6</text>
<text x="33.7" y="34.8">FLASH_CS0n</text>
<text x="33.7" y="31">FLASH_D5</text>
<text x="33.7" y="33.5">FLASH_D7</text>
<text x="33.7" y="32.3">FLASH_D6</text>
<text x="41.3" y="34.8">GPIO0_D4_u</text>
<text x="41.3" y="31">GPIO0_D1_u</text>
<text x="41.3" y="33.5">GPIO0_D3_u</text>
<text x="41.3" y="32.3">GPIO0_D2_u</text>
<text x="148" y="32.3">VCCIO2_VDD</text>
<text x="10.2" y="41.1">I2S1_SCLK_M0</text>
<text x="10.2" y="39.9">I2S1_LRCK_M0</text>
<text x="10.2" y="37.3">I2S1_SDO_M0</text>
<text x="19" y="41.1">FSPI_D1</text>
<text x="19" y="39.9">FSPI_D0</text>
<text x="19" y="37.3">FSPI_D2</text>
<text x="26.7" y="38.6">EMMC_CLKO</text>
<text x="26.7" y="36.1">EMMC_CMD</text>
<text x="33.7" y="41.1">FLASH_RDYn</text>
<text x="33.7" y="39.9">FLASH_ALE</text>
<text x="33.7" y="38.6">FLASH_CLE</text>
<text x="33.7" y="36.1">FLASH_WRn</text>
<text x="41.3" y="41.1">GPIO1_A1_u</text>
<text x="41.3" y="39.9">GPIO1_A0_d</text>
<text x="41.3" y="37.3">GPIO0_D6_d</text>
<text x="41.3" y="38.6">GPIO0_D7_d</text>
<text x="41.3" y="36.1">GPIO0_D5_u</text>
<text x="10.2" y="42.4">I2S1_SDI_M0</text>
<text x="19" y="42.4">FSPI_D3</text>
<text x="19" y="43.7">FSPI_CLK</text>
<text x="26.7" y="43.7">EMMC_RSTn</text>
<text x="33.7" y="42.4">FLASH_RDn</text>
<text x="33.7" y="43.7">FLASH_WPn</text>
<text x="41.3" y="42.4">GPIO1_A2_u</text>
<text x="41.3" y="43.7">GPIO1_A3_d</text>
<text x="41.3" y="47.5">VCCIO1_VDD</text>
<text x="128.9" y="71.6">SDMMC1_D0</text>
<text x="128.9" y="70.4">SDMMC1_CMD</text>
<text x="128.9" y="69.1">SDMMC1_CLK</text>
<text x="155.6" y="71.6">GPIO1_B4_u</text>
<text x="155.6" y="70.4">GPIO1_B3_u</text>
<text x="155.6" y="69.1">GPIO1_B2_d</text>
<text x="128.9" y="75.4">SDMMC1_D3</text>
<text x="128.9" y="74.2">SDMMC1_D2</text>
<text x="128.9" y="72.9">SDMMC1_D1</text>
<text x="146.7" y="78">UART0_CTSn</text>
<text x="146.7" y="76.7">UART0_RTSn</text>
<text x="155.6" y="75.4">GPIO1_B7_u</text>
<text x="155.6" y="74.2">GPIO1_B6_u</text>
<text x="155.6" y="72.9">GPIO1_B5_u</text>
<text x="155.6" y="78">GPIO1_C1_u</text>
<text x="155.6" y="76.7">GPIO1_C0_u</text>
<text x="111.1" y="83.1">I2S2_SDI_M0</text>
<text x="111.1" y="81.8">I2S2_SDO_M0</text>
<text x="120" y="83.1">SPI1_MISO_M1</text>
<text x="120" y="81.8">SPI1_MOSI_M1</text>
<text x="128.9" y="83.1">FLASH_TRIG_IN</text>
<text x="128.9" y="81.8">FLASH_TRIG_OUT</text>
<text x="146.7" y="80.5">UART0_TX</text>
<text x="146.7" y="79.3">UART0_RX</text>
<text x="155.6" y="80.5">GPIO1_C3_u</text>
<text x="155.6" y="79.3">GPIO1_C2_u</text>
<text x="155.6" y="83.1">GPIO1_C5_d</text>
<text x="155.6" y="81.8">GPIO1_C4_d</text>
<text x="111.1" y="86.9">I2S2_MCLK_M0</text>
<text x="111.1" y="85.6">I2S2_LRCK_M0</text>
<text x="111.1" y="84.3">I2S2_SCLK_M0</text>
<text x="120" y="86.9">SPI1_CS1n_M1</text>
<text x="120" y="85.6">SPI1_CS0n_M1</text>
<text x="120" y="84.3">SPI1_CLK_M1</text>
<text x="128.9" y="86.9">SDMMC1_DET</text>
<text x="128.9" y="84.3">PRELIGHT_TRIG_OUT</text>
<text x="128.9" y="88.1">SDMMC1_PWR</text>
<text x="138.4" y="86.9">I2C5_SCL_M2</text>
<text x="138.4" y="88.1">I2C5_SDA_M2</text>
<text x="146.7" y="88.1">UART1_RX_M1</text>
<text x="146.7" y="86.9">UART1_TX_M1</text>
<text x="146.7" y="85.6">UART1_CTSn_M1 GPIO1_C7_d</text>
<text x="146.7" y="84.3">UART1_RTSn_M1 GPIO1_C6_d</text>
<text x="155.6" y="88.1">GPIO1_D1_d</text>
<text x="155.6" y="86.9">GPIO1_D0_d</text>
<text x="155.6" y="92">VCCIO3_VDD</text>
<text x="37.3" y="107.9" transform="rotate(-90 37.3 107.9)">5</text>
<text x="38.6" y="107.9" transform="rotate(-90 38.6 107.9)">4</text>
<text x="39.9" y="107.9" transform="rotate(-90 39.9 107.9)">1</text>
<text x="38.6" y="109.9" transform="rotate(-90 38.6 109.9)">3</text>
<text x="39.9" y="109.9" transform="rotate(-90 39.9 109.9)">2</text>
</g>
<g font-size="1.1" fill="#f00">
<text x="173" y="21.9">SDMMC0_D0</text>
<text x="173" y="23.2">SDMMC0_D1/RISC-V_JTAG_TRSTn</text>
<text x="61" y="24.3">EMMC_D0/FLASH_D0</text>
<text x="61" y="25.6">EMMC_D1/FLASH_D1</text>
<text x="61" y="26.9">EMMC_D2/FLASH_D2</text>
<text x="61" y="28.2">EMMC_D3/FLASH_D3</text>
<text x="61" y="29.4">EMMC_D4/FLASH_D4</text>
<text x="173" y="27">SDMMC0_CLK/RISC-V_JTAG_TDO</text>
<text x="173" y="28.3">SDMMC0_CMD/RISC-V_JTAG_TDI</text>
<text x="173" y="24.5">SDMMC0_D2/RISC-V_JTAG_TCK</text>
<text x="173" y="25.7">SDMMC0_D3/RISC-V_JTAG_TMS</text>
<text x="61" y="30.7">EMMC_D5/FLASH_D5</text>
<text x="61" y="32">EMMC_D6/FLASH_D6</text>
<text x="61" y="33.2">EMMC_D7/FLASH_D7</text>
<text x="61" y="34.5">FSPI_CS0N/FLASH_CS0N</text>
<text x="61" y="35.8">EMMC_CMD/FLASH_WRN</text>
<text x="61" y="37">FSPI_D2</text>
<text x="61" y="38.3">EMMC_CLKO/FLASH_CLE</text>
<text x="61" y="39.6">FSPI_D0/FLASH_ALE</text>
<text x="61" y="40.9">FSPI_D1/FLASH_RDYN</text>
<text x="61" y="42.1">FSPI_D3/FLASH_RDN</text>
<text x="61" y="43.4">FSPI_CLK/EMMC_RSTN/FLASH_WPN</text>
<text x="178.1" y="71.5">SDIO_D0</text>
<text x="178.1" y="70.2">SDIO_CMD</text>
<text x="178.1" y="68.9">SDIO_CLK</text>
<text x="178.1" y="75.3">SDIO_D3</text>
<text x="178.1" y="74">SDIO_D2</text>
<text x="178.1" y="72.7">SDIO_D1</text>
<text x="178.1" y="77.8">UART0_CTSN</text>
<text x="178.1" y="76.5">UART0_RTSN</text>
<text x="178.1" y="80.4">UART0_TX</text>
<text x="178.1" y="79.1">UART0_RX</text>
<text x="178.1" y="81.6">PCM_TX</text>
<text x="178.1" y="82.9">PCM_RX</text>
<text x="178.1" y="88">HOST_WAKE_BT</text>
<text x="178.1" y="85.4">PCM_SYNC</text>
<text x="178.1" y="84.2">PCM_CLK</text>
<text x="178.1" y="86.7">WIFI_WAKE_HOST_OPTION</text>
<text x="63.5" y="105.6">FSPI_D0/FLASH_ALE</text>
<text x="9.1" y="114.8">MASKROM</text>
<text x="64.8" y="123.4">EMMC_D0/FLASH_D0</text>
</g>
<g font-size=".9">
<text x="22" y=".9">5</text>
<text x="63.4" y=".9">4</text>
<text x="104.9" y=".9">3</text>
<text x="146.4" y=".9">2</text>
<text x="187.9" y=".9">1</text>
<text x=".3" y="20.3">D</text>
<text x="209" y="20.3">D</text>
<text x=".3" y="56.7">C</text>
<text x="209" y="56.7">C</text>
<text x=".3" y="93.2">B</text>
<text x="209" y="93.2">B</text>
<text x=".3" y="129.7">A</text>
<text x="209" y="129.7">A</text>
<text x="22" y="148.1">5</text>
<text x="63.4" y="148.1">4</text>
<text x="104.9" y="148.1">3</text>
<text x="146.4" y="148.1">2</text>
<text x="172.5" y="146.6">Designed by:</text>
<text x="172.6" y="144.7">Date:</text>
<text x="179.3" y="146.6">Yanhong.Li</text>
<text x="179.5" y="144.7">Wednesday, March 25, 2020</text>
<text x="184.5" y="146.6">Reviewed by:</text>
<text x="187.9" y="148.1">1</text>
<text x="191.1" y="146.6">&lt;Checker&gt;</text>
<text x="197.9" y="146.5">Sheet:</text>
<text x="198" y="144.7">Rev:</text>
<text x="202.3" y="144.7">V1.0</text>
<text x="202.7" y="146.5">11</text>
<text x="204.3" y="146.5">of 41</text>
</g>
</svg>
